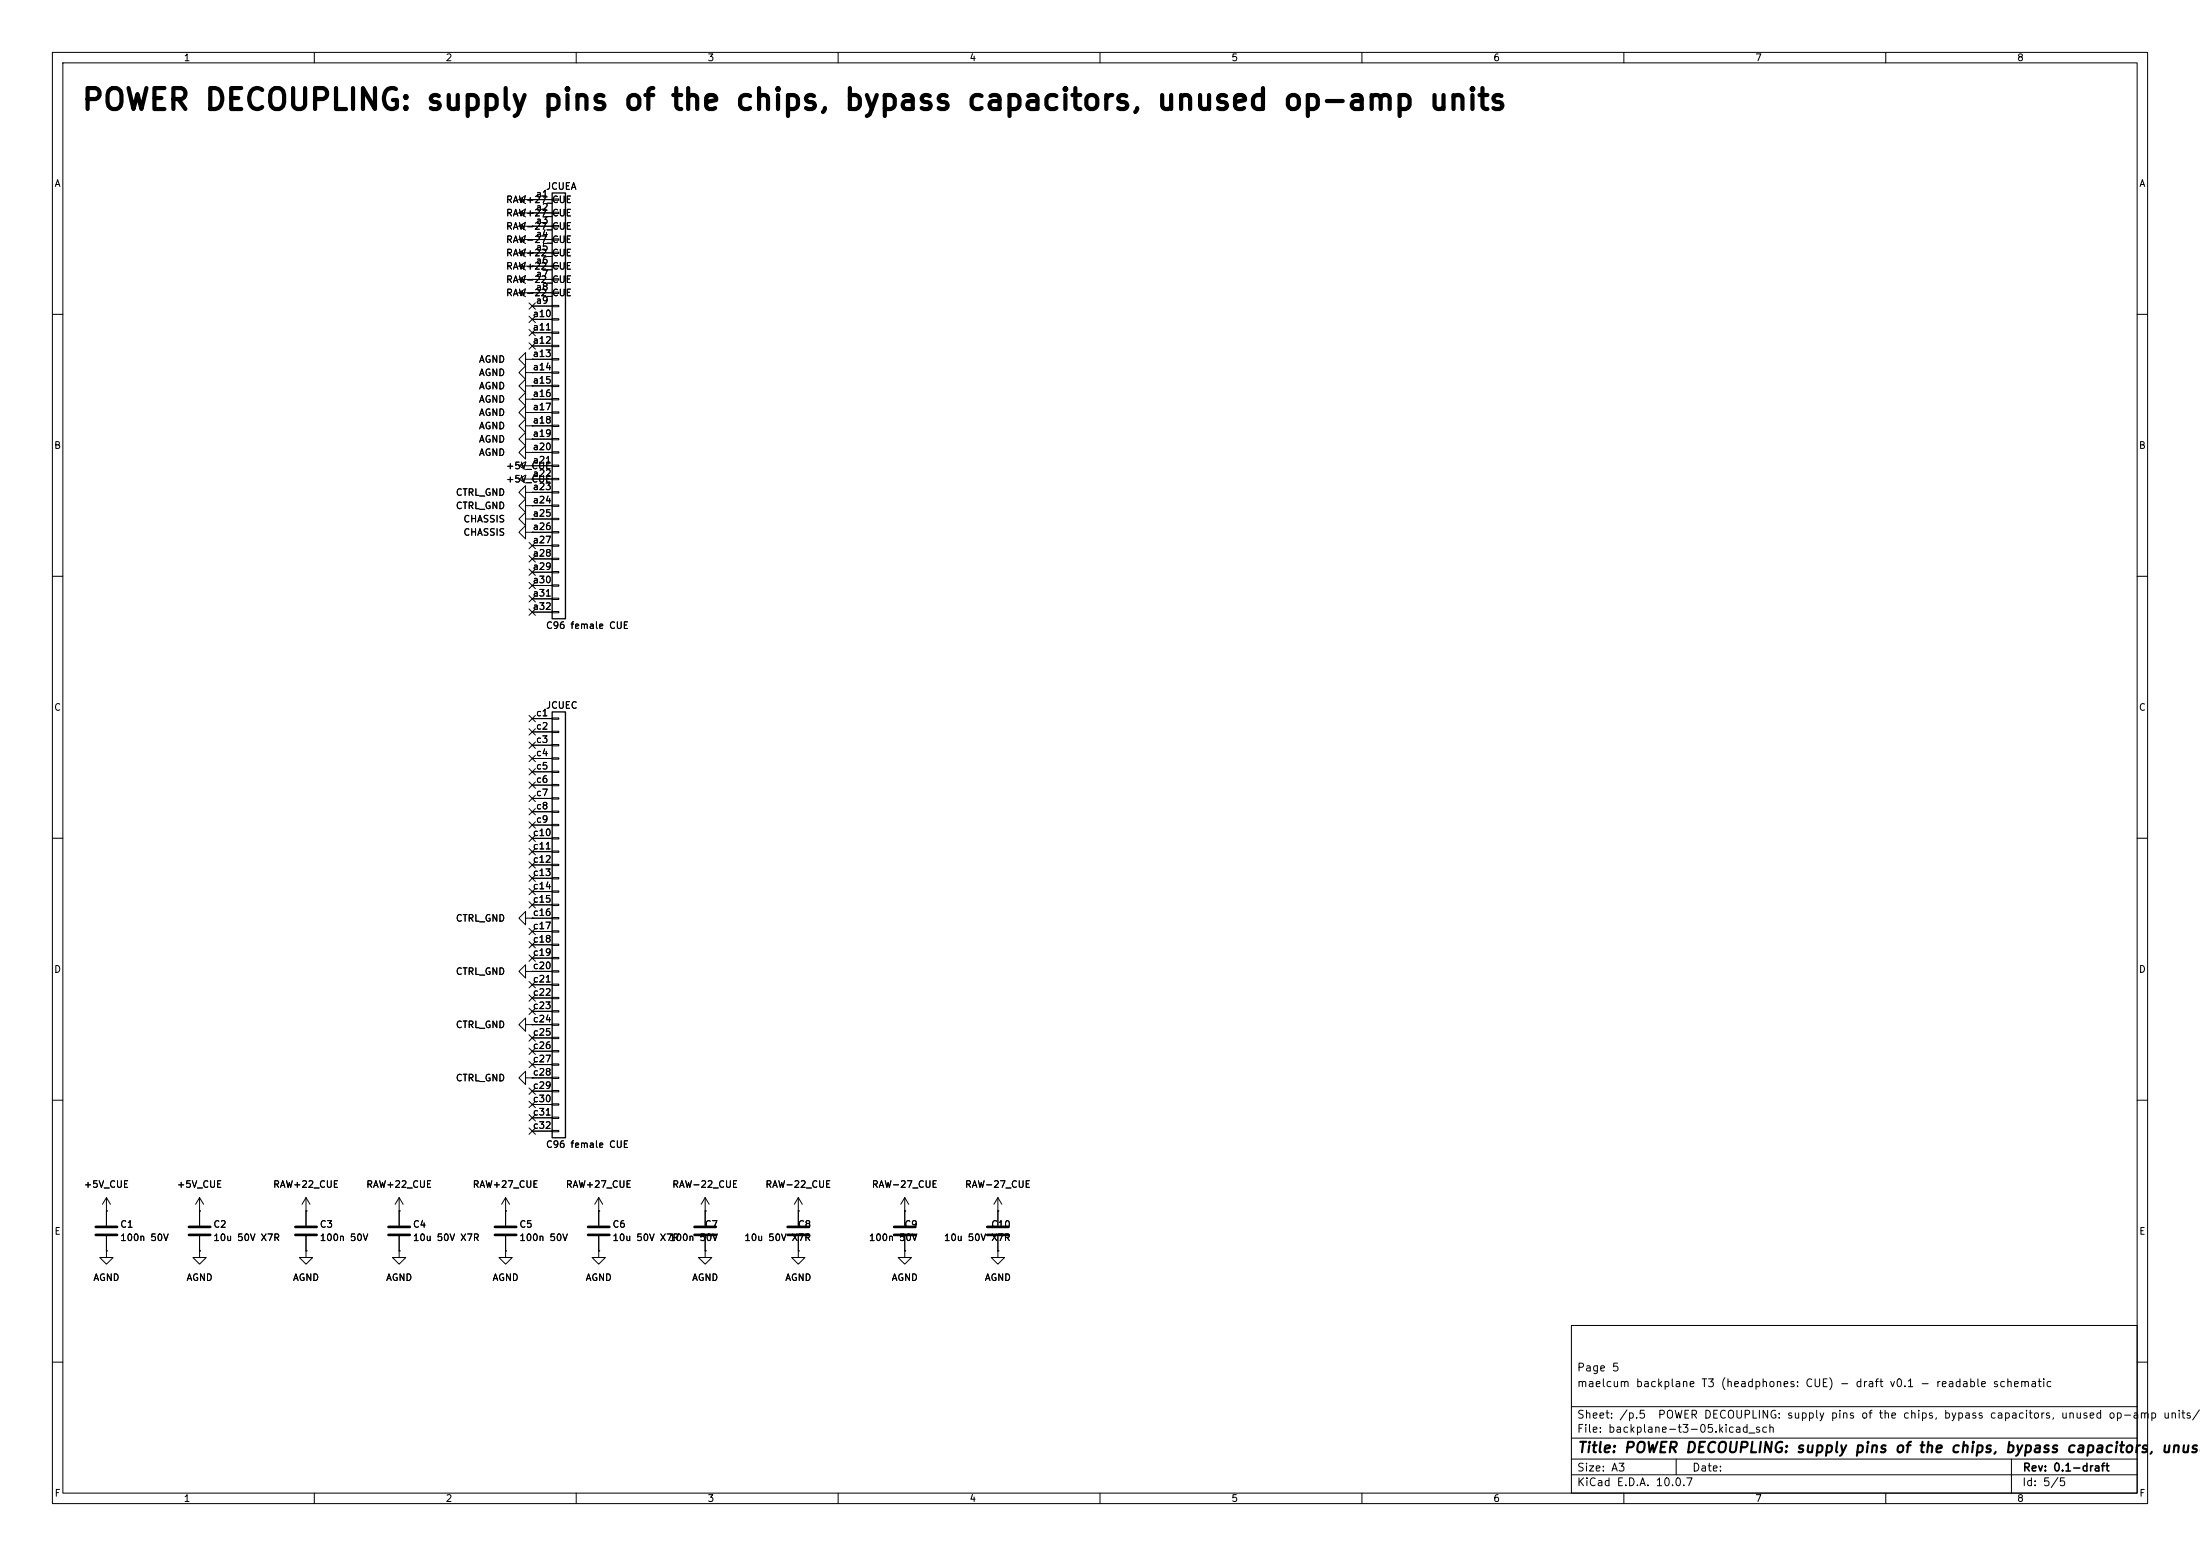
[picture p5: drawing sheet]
<svg xmlns="http://www.w3.org/2000/svg" width="420mm" height="297mm" viewBox="0 0 420 297" stroke-linecap="round" stroke-linejoin="round" font-family="sans-serif">
<g fill="none" stroke="#000" stroke-width=".19">
<path d="M10 10h400v277h-400zM12 12h396v273h-396zM60 10v2M110 10v2M160 10v2M210 10v2M260 10v2M310 10v2M360 10v2M99.1 38.1h6.3M99.1 38.1l1.2 .8M100.3 39.9l-1.2 .7"/>
<path d="M100.3 37.3l-1.2 .8M101.6 38.1h.1M105.4 38h1.3v.2h-1.3zM99.1 40.6h6.3M99.1 43.2h6.3M99.1 45.7h6.3M99.1 48.3h6.3M99.1 50.8h6.3M99.1 53.3h6.3M99.1 55.9h6.3M99.1 45.7l1.2 .8M99.1 48.3l1.2 .7"/>
<path d="M99.1 50.8l1.2 .8M99.1 53.3l1.2 .8M99.1 55.9l1.2 .7M99.1 43.2l1.2 .7M99.1 40.6l1.2 .8M100.3 45l-1.2 .7M100.3 47.5l-1.2 .8M100.3 50l-1.2 .8M100.3 52.6l-1.2 .7M100.3 55.1l-1.2 .8M100.3 42.4l-1.2 .8M101 57.8l1.2 1.2"/>
<path d="M101.6 45.7h.1M101.6 48.3h.1M101.6 50.8h.1M101.6 53.3h.1M101.6 55.9h.1M101.6 43.2h.1M101.6 40.6h.1M101.6 58.4h3.8M102.2 57.8l-1.2 1.2M105.4 40.5h1.3v.3h-1.3zM105.4 43.1h1.3v.2h-1.3zM105.4 45.6h1.3v.2h-1.3z"/>
<path d="M105.4 48.1h1.3v.3h-1.3zM105.4 50.7h1.3v.2h-1.3zM105.4 53.2h1.3v.3h-1.3zM105.4 55.8h1.3v.2h-1.3zM105.4 58.3h1.3v.2h-1.3zM10 60h2M100.3 76.2v-1.3l-1.2 1.3 1.2 1.3v-1.3h1.3M100.3 68.6v-1.3l-1.2 1.3 1.2 1.3v-1.3h1.3M100.3 71.1v-1.2l-1.2 1.2 1.2 1.3v-1.3h1.3M100.3 78.7v-1.2l-1.2 1.2 1.2 1.3v-1.3h1.3M100.3 73.7v-1.3l-1.2 1.3 1.2 1.2v-1.2h1.3M101 62.9l1.2 1.2"/>
<path d="M101 65.4l1.2 1.2M101 60.4l1.2 1.2M101.6 76.2h.1M101.6 68.6h.1M101.6 71.1h.1M101.6 78.7h.1M101.6 73.7h.1M101.6 61h3.8M101.6 63.5h3.8M101.6 66h3.8M101.6 68.6h3.8M101.6 71.1h3.8"/>
<path d="M101.6 73.7h3.8M101.6 76.2h3.8M101.6 78.7h3.8M102.2 62.9l-1.2 1.2M102.2 65.4l-1.2 1.2M102.2 60.4l-1.2 1.2M105.4 60.8h1.3v.3h-1.3zM105.4 63.4h1.3v.2h-1.3zM105.4 65.9h1.3v.3h-1.3zM105.4 68.5h1.3v.2h-1.3zM105.4 71h1.3v.2h-1.3zM105.4 73.5h1.3v.3h-1.3z"/>
<path d="M105.4 76.1h1.3v.2h-1.3zM105.4 78.6h1.3v.3h-1.3zM408 60h2M99.1 88.9h6.3M99.1 91.4h6.3M99.1 88.9l1.2 .8M99.1 91.4l1.2 .8M100.3 96.5v-1.2l-1.2 1.2 1.2 1.3v-1.3h1.3M100.3 99.1v-1.3l-1.2 1.3 1.2 1.2v-1.2h1.3M100.3 94v-1.3l-1.2 1.3 1.2 1.3v-1.3h1.3M100.3 81.3v-1.3l-1.2 1.3 1.2 1.3v-1.3h1.3M100.3 83.8v-1.2l-1.2 1.2 1.2 1.3v-1.3h1.3"/>
<path d="M100.3 86.4v-1.3l-1.2 1.3 1.2 1.2v-1.2h1.3M100.3 88.1l-1.2 .8M100.3 90.7l-1.2 .7M101.6 96.5h.1M101.6 99.1h.1M101.6 88.9h.1M101.6 91.4h.1M101.6 94h.1M101.6 81.3h.1M101.6 83.8h.1M101.6 86.4h.1M101.6 81.3h3.8"/>
<path d="M101.6 83.8h3.8M101.6 86.4h3.8M101.6 94h3.8M101.6 96.5h3.8M101.6 99.1h3.8M105.4 81.2h1.3v.2h-1.3zM105.4 83.7h1.3v.2h-1.3zM105.4 86.2h1.3v.3h-1.3zM105.4 88.8h1.3v.2h-1.3zM105.4 91.3h1.3v.3h-1.3zM105.4 93.9h1.3v.2h-1.3zM105.4 96.4h1.3v.2h-1.3z"/>
<path d="M105.4 98.9h1.3v.3h-1.3zM10 110h2M100.3 101.6v-1.3l-1.2 1.3 1.2 1.3v-1.3h1.3M101 103.5l1.2 1.2M101 113.7l1.2 1.2M101 116.2l1.2 1.2M101 111.2l1.2 1.2M101 108.6l1.2 1.2M101 106.1l1.2 1.2M101.6 101.6h.1M101.6 101.6h3.8M101.6 104.1h3.8"/>
<path d="M101.6 106.7h3.8M101.6 109.2h3.8M101.6 111.8h3.8M101.6 114.3h3.8M101.6 116.8h3.8M102.2 103.5l-1.2 1.2M102.2 113.7l-1.2 1.2M102.2 116.2l-1.2 1.2M102.2 111.2l-1.2 1.2M102.2 108.6l-1.2 1.2M102.2 106.1l-1.2 1.2M105.4 101.5h1.3v.2h-1.3z"/>
<path d="M105.4 104h1.3v.3h-1.3zM105.4 106.6h1.3v.2h-1.3zM105.4 109.1h1.3v.2h-1.3zM105.4 111.6h1.3v.3h-1.3zM105.4 114.2h1.3v.2h-1.3zM105.4 116.7h1.3v.3h-1.3zM408 110h2M101 139.1l1.2 1.2M101 136.6l1.2 1.2M101.6 137.2h3.8M101.6 139.7h3.8M102.2 139.1l-1.2 1.2"/>
<path d="M102.2 136.6l-1.2 1.2M105.4 137h1.3v.3h-1.3zM105.4 139.6h1.3v.2h-1.3zM10 160h2M101 144.2l1.2 1.2M101 141.6l1.2 1.2M101 146.7l1.2 1.2M101 149.3l1.2 1.2M101 151.8l1.2 1.2M101 154.3l1.2 1.2M101 156.9l1.2 1.2M101 159.4l1.2 1.2"/>
<path d="M101.6 142.2h3.8M101.6 144.8h3.8M101.6 147.3h3.8M101.6 149.9h3.8M101.6 152.4h3.8M101.6 154.9h3.8M101.6 157.5h3.8M102.2 144.2l-1.2 1.2M102.2 141.6l-1.2 1.2M102.2 146.7l-1.2 1.2M102.2 149.3l-1.2 1.2M102.2 151.8l-1.2 1.2"/>
<path d="M102.2 154.3l-1.2 1.2M102.2 156.9l-1.2 1.2M102.2 159.4l-1.2 1.2M105.4 142.1h1.3v.3h-1.3zM105.4 144.7h1.3v.2h-1.3zM105.4 147.2h1.3v.2h-1.3zM105.4 149.7h1.3v.3h-1.3zM105.4 152.3h1.3v.2h-1.3zM105.4 154.8h1.3v.3h-1.3zM105.4 157.4h1.3v.2h-1.3zM105.4 159.9h1.3v.2h-1.3zM408 160h2"/>
<path d="M100.3 175.3v-1.3l-1.2 1.3 1.2 1.2v-1.2h1.3M101 162l1.2 1.2M101 164.5l1.2 1.2M101 167l1.2 1.2M101 169.6l1.2 1.2M101 172.1l1.2 1.2M101 177.2l1.2 1.2M101 179.7l1.2 1.2M101.6 175.3h.1M101.6 160h3.8M101.6 162.6h3.8M101.6 165.1h3.8"/>
<path d="M101.6 167.6h3.8M101.6 170.2h3.8M101.6 172.7h3.8M101.6 175.3h3.8M101.6 177.8h3.8M102.2 162l-1.2 1.2M102.2 164.5l-1.2 1.2M102.2 167l-1.2 1.2M102.2 169.6l-1.2 1.2M102.2 172.1l-1.2 1.2M102.2 177.2l-1.2 1.2M102.2 179.7l-1.2 1.2"/>
<path d="M105.4 162.4h1.3v.3h-1.3zM105.4 165h1.3v.2h-1.3zM105.4 167.5h1.3v.3h-1.3zM105.4 170.1h1.3v.2h-1.3zM105.4 172.6h1.3v.2h-1.3zM105.4 175.1h1.3v.3h-1.3zM105.4 177.7h1.3v.2h-1.3zM100.3 195.6v-1.3l-1.2 1.3 1.2 1.3v-1.3h1.3M100.3 185.4v-1.2l-1.2 1.2 1.2 1.3v-1.3h1.3M101 182.3l1.2 1.2M101 197.5l1.2 1.2M101 187.4l1.2 1.2"/>
<path d="M101 189.9l1.2 1.2M101 192.4l1.2 1.2M101.6 195.6h.1M101.6 185.4h.1M101.6 180.3h3.8M101.6 182.9h3.8M101.6 185.4h3.8M101.6 188h3.8M101.6 190.5h3.8M101.6 193h3.8M101.6 195.6h3.8M101.6 198.1h3.8"/>
<path d="M102.2 182.3l-1.2 1.2M102.2 197.5l-1.2 1.2M102.2 187.4l-1.2 1.2M102.2 189.9l-1.2 1.2M102.2 192.4l-1.2 1.2M105.4 180.2h1.3v.3h-1.3zM105.4 182.8h1.3v.2h-1.3zM105.4 185.3h1.3v.2h-1.3zM105.4 187.8h1.3v.3h-1.3zM105.4 190.4h1.3v.2h-1.3zM105.4 192.9h1.3v.3h-1.3zM105.4 195.5h1.3v.2h-1.3z"/>
<path d="M105.4 198h1.3v.2h-1.3zM10 210h2M100.3 205.7v-1.2l-1.2 1.2 1.2 1.3v-1.3h1.3M101 202.6l1.2 1.2M101 215.3l1.2 1.2M101 210.2l1.2 1.2M101 212.8l1.2 1.2M101 207.7l1.2 1.2M101 200.1l1.2 1.2M101.6 205.7h.1M101.6 200.7h3.8M101.6 203.2h3.8"/>
<path d="M101.6 205.7h3.8M101.6 208.3h3.8M101.6 210.8h3.8M101.6 213.4h3.8M101.6 215.9h3.8M102.2 202.6l-1.2 1.2M102.2 215.3l-1.2 1.2M102.2 210.2l-1.2 1.2M102.2 212.8l-1.2 1.2M102.2 207.7l-1.2 1.2M102.2 200.1l-1.2 1.2M105.4 200.5h1.3v.3h-1.3z"/>
<path d="M105.4 203.1h1.3v.2h-1.3zM105.4 205.6h1.3v.3h-1.3zM105.4 208.2h1.3v.2h-1.3zM105.4 210.7h1.3v.2h-1.3zM105.4 213.2h1.3v.3h-1.3zM105.4 215.8h1.3v.2h-1.3zM408 210h2M20.3 231.1h.1M20.3 238.8v1.2h1.3l-1.3 1.3-1.3-1.3h1.3M20.3 238.8h.1M20.3 228.6l-.7 1.3M20.3 228.6l.8 1.3"/>
<path d="M20.3 228.6v5.3M20.3 236v2.8M38.1 238.8v1.2h1.3l-1.3 1.3-1.3-1.3h1.3M38.1 238.8h.1M38.1 231.1h.1M38.1 228.6l-.8 1.3M38.1 228.6l.8 1.3M38.1 228.6v5.3M38.1 236v2.8M58.4 231.1h.1M58.4 238.8v1.2h1.3l-1.3 1.3-1.3-1.3h1.3M58.4 238.8h.1"/>
<path d="M58.4 228.6v5.3M58.4 236v2.8M58.4 228.6l-.7 1.3M58.4 228.6l.8 1.3M76.2 231.1h.1M76.2 238.8v1.2h1.3l-1.3 1.3-1.3-1.3h1.3M76.2 238.8h.1M76.2 228.6v5.3M76.2 236v2.8M76.2 228.6l-.8 1.3M76.2 228.6l.8 1.3M96.5 238.8v1.2h1.3l-1.3 1.3-1.3-1.3h1.3"/>
<path d="M96.5 238.8h.1M96.5 231.1h.1M96.5 228.6l-.7 1.3M96.5 228.6l.8 1.3M96.5 228.6v5.3M96.5 236v2.8M114.3 231.1h.1M114.3 238.8v1.2h1.3l-1.3 1.3-1.3-1.3h1.3M114.3 238.8h.1M114.3 228.6v5.3M114.3 236v2.8M114.3 228.6l-.8 1.3"/>
<path d="M114.3 228.6l.8 1.3M134.6 231.1h.1M134.6 238.8v1.2h1.3l-1.3 1.3-1.3-1.3h1.3M134.6 238.8h.1M134.6 228.6l-.7 1.3M134.6 228.6l.8 1.3M134.6 228.6v5.3M134.6 236v2.8M152.4 231.1h.1M152.4 238.8v1.2h1.3l-1.3 1.3-1.3-1.3h1.3M152.4 238.8h.1M152.4 228.6l-.8 1.3"/>
<path d="M152.4 228.6l.8 1.3M152.4 228.6v5.3M152.4 236v2.8M172.7 238.8v1.2h1.3l-1.3 1.3-1.3-1.3h1.3M172.7 238.8h.1M172.7 231.1h.1M172.7 228.6v5.3M172.7 236v2.8M172.7 228.6l-.7 1.3M172.7 228.6l.8 1.3M190.5 231.1h.1M190.5 238.8v1.2h1.3l-1.3 1.3-1.3-1.3h1.3"/>
<path d="M190.5 238.8h.1M190.5 228.6l-.8 1.3M190.5 228.6l.8 1.3M190.5 228.6v5.3M190.5 236v2.8M300 253h108v32h-108zM10 260h2M300 278.5h108M300 274.5h108M300 268.5h108M320 278.5v3M384 278.5v6.5"/>
<path d="M408 260h2M60 285v2M110 285v2M160 285v2M210 285v2M260 285v2M300 281.5h108M310 285v2M360 285v2"/>
</g>
<path d="M105.4 36.8h2.5v81.3h-2.5zM105.4 135.9h2.5v81.3h-2.5z" fill="none" stroke="#000" stroke-width=".25"/>
<g fill="none" stroke="#000" stroke-width=".51">
<path d="M18.3 235.7h4.1M18.3 234.2h4.1M36.1 235.7h4M36.1 234.2h4M56.4 235.7h4.1M56.4 234.2h4.1M74.2 235.7h4M74.2 234.2h4M94.5 235.7h4.1M94.5 234.2h4.1M112.3 235.7h4M112.3 234.2h4"/>
<path d="M132.6 235.7h4.1M132.6 234.2h4.1M150.4 235.7h4M150.4 234.2h4M170.7 235.7h4.1M170.7 234.2h4.1M188.5 235.7h4M188.5 234.2h4"/>
</g>
<text font-size="4" x="15.4" y="22">POWER DECOUPLING: supply pins of the chips, bypass capacitors, unused op-amp units</text>
<text font-size="2" x="301" y="277.8">Title: POWER DECOUPLING: supply pins of the chips, bypass capacitors, unuse</text>
<g font-size="1.5">
<text x="300.9" y="262.1">Page 5</text>
<text x="300.9" y="265.1">maelcum backplane T3 (headphones: CUE) - draft v0.1 - readable schematic</text>
<text x="300.9" y="273.8">File: backplane-t3-05.kicad_sch</text>
<text x="300.9" y="271.1">Sheet: /p.5</text>
<text x="316.4" y="271.1">POWER DECOUPLING: supply pins of the chips, bypass capacitors, unused op-amp units/</text>
<text x="300.9" y="281.2">Size: A3</text>
<text x="322.9" y="281.2">Date:</text>
<text x="386" y="281.2">Rev: 0.1-draft</text>
<text x="300.9" y="284">KiCad E.D.A. 10.0.7</text>
<text x="385.9" y="284">Id: 5/5</text>
</g>
<g font-size="1.3">
<text x="35" y="12">1</text>
<text x="85" y="12">2</text>
<text x="135" y="12">3</text>
<text x="185" y="12">4</text>
<text x="235" y="12">5</text>
<text x="285" y="12">6</text>
<text x="335" y="12">7</text>
<text x="385" y="12">8</text>
<text x="10.3" y="36">A</text>
<text x="408.3" y="36">A</text>
<text x="96.5" y="41.6">RAW+27_CUE</text>
<text x="96.5" y="39.1">RAW+27_CUE</text>
<text x="102.2" y="38">a1</text>
<text x="102.2" y="40.5">a2</text>
<text x="104.1" y="36.5">JCUEA</text>
<text x="96.5" y="46.7">RAW-27_CUE</text>
<text x="96.5" y="44.1">RAW-27_CUE</text>
<text x="102.2" y="43">a3</text>
<text x="102.2" y="45.6">a4</text>
<text x="96.5" y="49.2">RAW+22_CUE</text>
<text x="96.5" y="51.8">RAW+22_CUE</text>
<text x="102.2" y="48.1">a5</text>
<text x="102.2" y="50.7">a6</text>
<text x="102.2" y="53.2">a7</text>
<text x="96.5" y="54.3">RAW-22_CUE</text>
<text x="96.5" y="56.8">RAW-22_CUE</text>
<text x="102.2" y="55.7">a8</text>
<text x="102.2" y="58.3">a9</text>
<text x="101.6" y="60.8">a10</text>
<text x="101.6" y="63.4">a11</text>
<text x="101.6" y="65.9">a12</text>
<text x="91.3" y="69.5">AGND</text>
<text x="101.6" y="68.4">a13</text>
<text x="101.6" y="71">a14</text>
<text x="91.3" y="77.2">AGND</text>
<text x="91.3" y="72.1">AGND</text>
<text x="91.3" y="74.6">AGND</text>
<text x="101.6" y="73.5">a15</text>
<text x="101.6" y="76.1">a16</text>
<text x="91.3" y="82.2">AGND</text>
<text x="91.3" y="79.7">AGND</text>
<text x="101.6" y="78.6">a17</text>
<text x="101.6" y="81.1">a18</text>
<text x="101.6" y="83.7">a19</text>
<text x="10.2" y="86">B</text>
<text x="91.3" y="84.8">AGND</text>
<text x="91.3" y="87.3">AGND</text>
<text x="96.5" y="89.9">+5V_CUE</text>
<text x="101.6" y="86.2">a20</text>
<text x="101.6" y="88.8">a21</text>
<text x="408.2" y="86">B</text>
<text x="86.9" y="94.9">CTRL_GND</text>
<text x="96.5" y="92.4">+5V_CUE</text>
<text x="101.6" y="91.3">a22</text>
<text x="101.6" y="93.8">a23</text>
<text x="86.9" y="97.5">CTRL_GND</text>
<text x="88.4" y="100">CHASSIS</text>
<text x="101.6" y="96.4">a24</text>
<text x="101.6" y="98.9">a25</text>
<text x="101.6" y="101.5">a26</text>
<text x="88.4" y="102.6">CHASSIS</text>
<text x="101.6" y="104">a27</text>
<text x="101.6" y="106.5">a28</text>
<text x="101.6" y="109.1">a29</text>
<text x="101.6" y="111.6">a30</text>
<text x="101.6" y="114.2">a31</text>
<text x="101.6" y="116.7">a32</text>
<text x="104.1" y="120.3">C96 female CUE</text>
<text x="10.2" y="136">C</text>
<text x="102.2" y="137">c1</text>
<text x="104.1" y="135.6">JCUEC</text>
<text x="408.2" y="136">C</text>
<text x="102.2" y="139.6">c2</text>
<text x="102.2" y="142.1">c3</text>
<text x="102.2" y="144.6">c4</text>
<text x="102.2" y="147.2">c5</text>
<text x="102.2" y="149.7">c6</text>
<text x="102.2" y="152.3">c7</text>
<text x="102.2" y="154.8">c8</text>
<text x="101.6" y="159.9">c10</text>
<text x="102.2" y="157.3">c9</text>
<text x="101.6" y="162.4">c11</text>
<text x="101.6" y="165">c12</text>
<text x="101.6" y="167.5">c13</text>
<text x="101.6" y="170">c14</text>
<text x="101.6" y="172.6">c15</text>
<text x="86.9" y="176.2">CTRL_GND</text>
<text x="101.6" y="175.1">c16</text>
<text x="101.6" y="177.7">c17</text>
<text x="10.2" y="186">D</text>
<text x="101.6" y="180.2">c18</text>
<text x="101.6" y="182.7">c19</text>
<text x="101.6" y="185.3">c20</text>
<text x="408.2" y="186">D</text>
<text x="86.9" y="186.4">CTRL_GND</text>
<text x="101.6" y="187.8">c21</text>
<text x="101.6" y="190.4">c22</text>
<text x="86.9" y="196.5">CTRL_GND</text>
<text x="101.6" y="192.9">c23</text>
<text x="101.6" y="195.4">c24</text>
<text x="101.6" y="198">c25</text>
<text x="101.6" y="200.5">c26</text>
<text x="101.6" y="203.1">c27</text>
<text x="86.9" y="206.7">CTRL_GND</text>
<text x="101.6" y="205.6">c28</text>
<text x="101.6" y="208.1">c29</text>
<text x="101.6" y="210.7">c30</text>
<text x="101.6" y="213.2">c31</text>
<text x="101.6" y="215.8">c32</text>
<text x="104.1" y="219.4">C96 female CUE</text>
<text x="15.9" y="227">+5V_CUE</text>
<text x="33.7" y="227">+5V_CUE</text>
<text x="52" y="227">RAW+22_CUE</text>
<text x="69.8" y="227">RAW+22_CUE</text>
<text x="90.1" y="227">RAW+27_CUE</text>
<text x="107.9" y="227">RAW+27_CUE</text>
<text x="128.2" y="227">RAW-22_CUE</text>
<text x="146" y="227">RAW-22_CUE</text>
<text x="166.3" y="227">RAW-27_CUE</text>
<text x="184.1" y="227">RAW-27_CUE</text>
<text x="10.3" y="236">E</text>
<text x="22.8" y="234.6">C1</text>
<text x="22.8" y="237.2">100n 50V</text>
<text x="40.6" y="234.6">C2</text>
<text x="40.6" y="237.2">10u 50V X7R</text>
<text x="60.9" y="234.6">C3</text>
<text x="60.9" y="237.2">100n 50V</text>
<text x="78.7" y="234.6">C4</text>
<text x="78.7" y="237.2">10u 50V X7R</text>
<text x="99" y="234.6">C5</text>
<text x="99" y="237.2">100n 50V</text>
<text x="116.8" y="234.6">C6</text>
<text x="116.8" y="237.2">10u 50V X7R</text>
<text x="127.7" y="237.2">100n 50V</text>
<text x="134.4" y="234.6">C7</text>
<text x="142" y="237.2">10u 50V X7R</text>
<text x="152.2" y="234.6">C8</text>
<text x="165.8" y="237.2">100n 50V</text>
<text x="172.5" y="234.6">C9</text>
<text x="180.1" y="237.2">10u 50V X7R</text>
<text x="189.1" y="234.6">C10</text>
<text x="408.3" y="236">E</text>
<text x="17.7" y="244.8">AGND</text>
<text x="35.5" y="244.8">AGND</text>
<text x="55.8" y="244.8">AGND</text>
<text x="73.6" y="244.8">AGND</text>
<text x="93.9" y="244.8">AGND</text>
<text x="111.7" y="244.8">AGND</text>
<text x="132" y="244.8">AGND</text>
<text x="149.8" y="244.8">AGND</text>
<text x="170.1" y="244.8">AGND</text>
<text x="187.9" y="244.8">AGND</text>
<text x="10.3" y="286">F</text>
<text x="35" y="287">1</text>
<text x="85" y="287">2</text>
<text x="135" y="287">3</text>
<text x="185" y="287">4</text>
<text x="235" y="287">5</text>
<text x="285" y="287">6</text>
<text x="335" y="287">7</text>
<text x="385" y="287">8</text>
<text x="408.3" y="286">F</text>
</g>
</svg>
